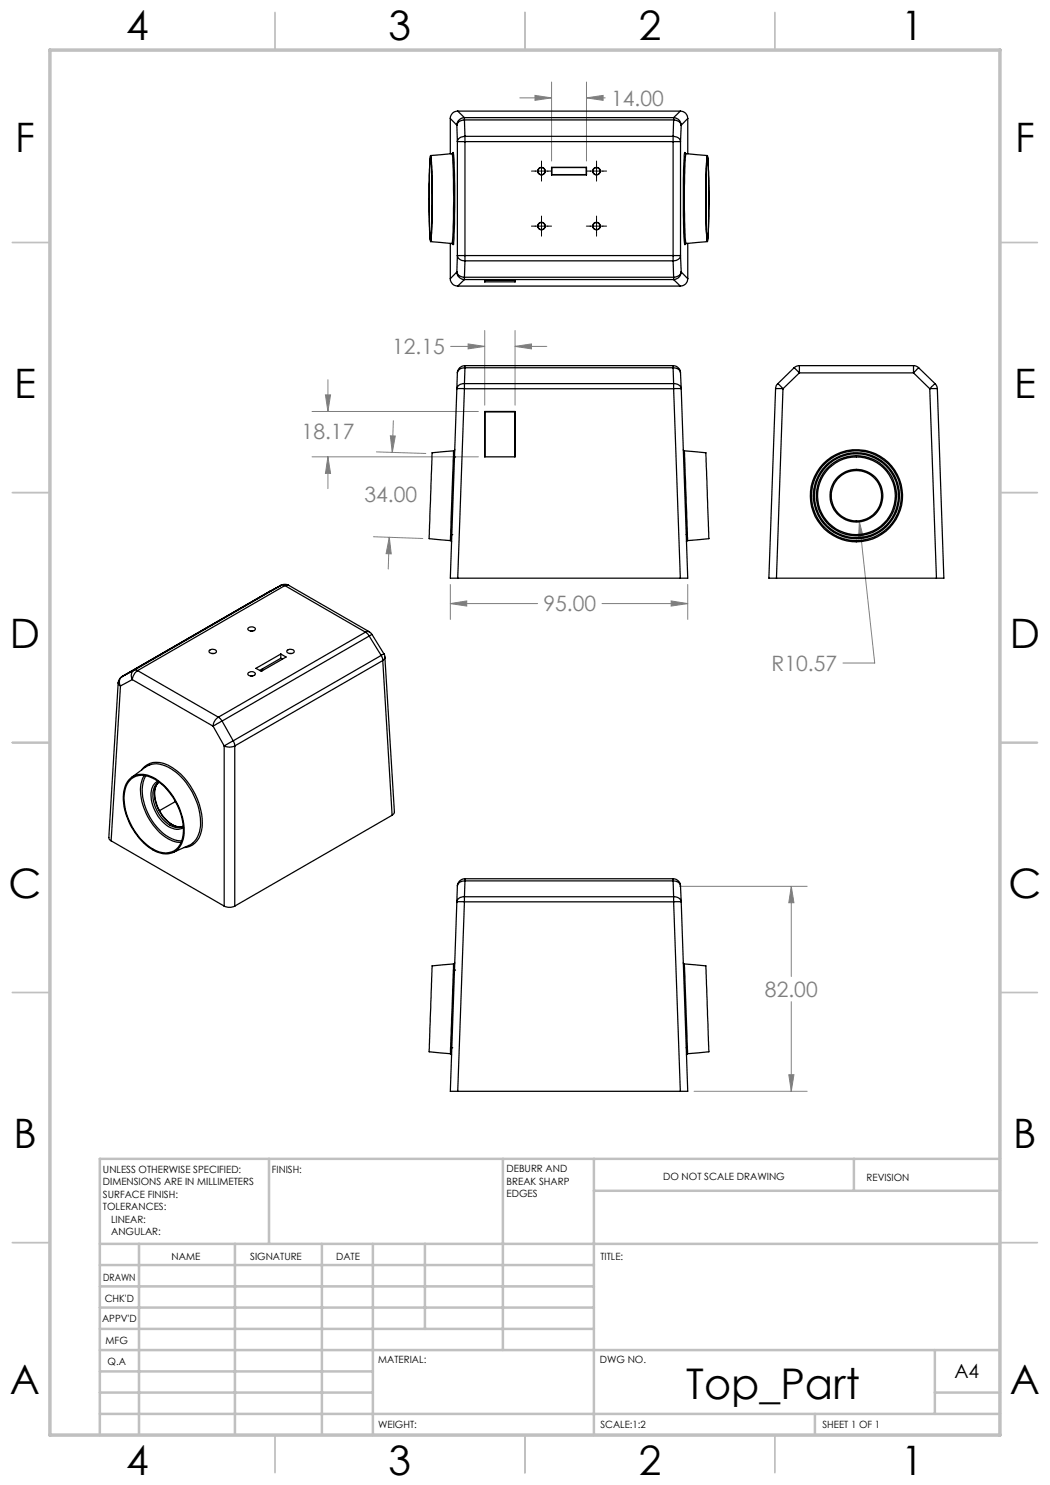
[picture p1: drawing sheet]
<svg xmlns="http://www.w3.org/2000/svg" width="210mm" height="297mm" viewBox="0 0 210 297" stroke-linecap="round" stroke-linejoin="round" font-family="sans-serif">
<g fill="none" stroke="#808080" stroke-width=".2">
<path d="M104 19.6h6.3M107 19.1l3.3 .5-3.3 .5zM110.3 16.4v15.8M117.3 19.6l3.3-.5v1zM117.3 16.4v15.8M117.3 19.6h3.7M65.1 79h1l-.5 3.3zM65.6 75.9v6.4M90.1 69.3h6.8M93.6 68.8l3.3 .5-3.3 .5zM96.9 66.1v14.9M103 69.3l3.3-.5v1z"/>
<path d="M103 66.1v14.9M103 69.3h6.4M62.4 82.3h33.3M62.4 91.4h33.3M65.6 91.4l.5 3.3h-1zM65.6 91.4v6.3M75.3 90.4l9.9 .3M78.1 87.2h1l-.6 3.3zM78.7 84.1l-.2 6.4M74.7 107.3l9.9 .4M77.9 107.5l.3 3.3-1-.1zM77.9 107.5l-.3 6.3"/>
<path d="M90.1 116.9v7M137.5 116.9v7M171.9 104.4l.8 3.2-1 .1zM171.9 104.4l3 28.2h-6.3M90.1 120.7l3.2-.5v1zM90.1 120.7h17.4M120.4 120.7h17.1M134.2 120.2l3.3 .5-3.3 .5zM135.9 177.3h25.5M158.3 177.3l.5 3.2h-1zM158.3 177.3v18M138.8 218.3h22.6"/>
<path d="M157.8 214.9h1l-.5 3.4zM158.3 200.3v18"/>
</g>
<path d="M106.3 34.2h4M108.3 32.2v4M117.3 34.2h4M119.3 32.2v4M106.3 45.2h4M108.3 43.2v4M117.3 45.2h4M119.3 43.2v4" fill="none" stroke="#000" stroke-width=".2"/>
<g fill="none" stroke="#c0c0c0" stroke-width=".35">
<path d="M55 2.5v7.5M105 2.5v7.5M155 2.5v7.5M2.5 48.5h7.5M200 48.5h7.5M2.5 98.5h7.5M200 98.5h7.5M2.5 148.5h7.5M200 148.5h7.5M2.5 198.5h7.5M200 198.5h7.5M2.5 248.5h7.5"/>
<path d="M200 248.5h7.5M55 287v7.5M105 287v7.5M155 287v7.5"/>
</g>
<g fill="none" stroke="#c0c0c0" stroke-width=".5">
<path d="M53.8 231.8v17M100.6 231.8v38.2M118.8 231.8v55.2M118.8 238.2h81.2M170.8 231.8v6.4M200 231.8h-180v55.2M20 248.8h180M20 257.3h98.8M20 253h98.8M27.8 248.8v38.2M47 248.8v38.2M64.4 248.8v38.2"/>
<path d="M74.6 248.8v38.2M85 248.8v17M20 265.8h98.8M20 261.5h98.8M20 278.5h54.6M20 274.3h54.6M20 270h180M187 278.5h13M187 270v12.8M20 282.8h180M163 282.8v4.2"/>
</g>
<path d="M10 10h190v277h-190z" fill="none" stroke="#c0c0c0" stroke-width=".7"/>
<path d="M90.1 120.7l3.2-.5v1zM134.2 120.2l3.3 .5-3.3 .5zM77.9 107.5l.3 3.3-1-.1zM78.1 87.2h1l-.6 3.3zM65.1 79h1l-.5 3.3zM65.6 91.4l.5 3.3h-1zM103 69.3l3.3-.5v1zM93.6 68.8l3.3 .5-3.3 .5zM171.9 104.4l-.2 3.3 1-.1zM117.3 19.6l3.3-.5v1zM107 19.1l3.3 .5-3.3 .5zM158.3 177.3l.5 3.2h-1zM157.8 214.9h1l-.5 3.4z" fill="#808080"/>
<g fill="none" stroke="#000" stroke-width=".25">
<path d="M86.1 31.1l.3 3.1v7.5a35.8 35.8 0 0 1-.3 6.6l-.3-5.4 .1-7.9zM86.1 31.3l.2 1.2 .1 6.3-.1 7.1-.2 2.2-.3-5.9 .1-7.1zM90.1 23.7v7.1M90.1 23.7l1.3 1.3M90.4 30.8a68.5 68.5 0 0 1 .3 10.9l-.1 4.5-.2 2.5M90.6 30.6l-4.5 .5M90.6 30.6v-.1a133.7 133.7 0 0 1 0 18.5v-.2M90.6 30.6h.1M91.4 25l.1 3.3M91.5 28.3h1.5M91.5 28.3v22.8M91.5 22.2a1.45 1.45 0 0 0-1.4 1.5"/>
<path d="M91.5 22.2l1.4 1.3M91.5 22.2h44.6M92.9 24a1.39 1.39 0 0 0-1.5 1M92.9 23.5a1.57 1.57 0 0 0-1.5 1.5M92.9 23.5v.5M92.9 24l.1 3.3M92.9 24h41.8M92.9 23.5h41.8M93 27.3v1M93 27.3a1.39 1.39 0 0 0-1.5 1M93 28.3v22.8M93 28.3h41.6"/>
<path d="M93 27.3h41.6M110.3 33.5v1.5M110.3 35h7M110.3 33.5h7M110.3 33.5v1.4M110.3 34.9v.1M110.3 34.9h7M117.3 34.9v.1M117.3 33.5v1.5M117.3 33.5v1.4M134.6 27.3v1M134.6 27.3a1.32 1.32 0 0 1 1.5 1"/>
<path d="M134.6 28.3h1.5M134.6 28.3v22.8M134.7 24a1.39 1.39 0 0 1 1.5 1M134.7 23.5v.5M134.7 23.5a1.57 1.57 0 0 1 1.5 1.5M134.7 24l-.1 3.3M136.1 22.2a1.45 1.45 0 0 1 1.4 1.5M136.1 22.2l-1.4 1.3M136.1 28.3v22.8M136.2 25l-.1 3.3M137 30.6l4.5 .5M137 30.6v-.1a135.1 135.1 0 0 0-.2 17.6l.2 .9v-.2"/>
<path d="M137 30.6h.1M137.2 30.8l-.2 2-.1 4.4v7l.3 4.5M137.5 23.7l-1.3 1.3M137.5 23.7v7.1M141.5 31.1l.1 1.3 .2 5.2-.1 7.8-.2 2.9-.3-5.2v-8.4zM141.5 31.3a111.2 111.2 0 0 1 0 16.8l-.3-5.6 .1-8.7zM86.1 48.3l4.3 .4M90.1 55.7a1.45 1.45 0 0 0 1.4 1.5M90.1 48.7v7M90.4 48.7l.2 .1M90.4 48.7h.1M90.6 48.8h.1"/>
<path d="M91.4 54.4a1.39 1.39 0 0 0 1.5 1.1M91.4 54.4a1.57 1.57 0 0 0 1.5 1.5M91.4 54.4l-1.3 1.3M91.5 51.1h1.5M91.5 51.1a1.39 1.39 0 0 0 1.5 1.1M91.5 51.1l-.1 3.3M91.5 57.2h44.6M92.9 55.5v.4M92.9 55.5h41.8M92.9 55.9h41.8M92.9 55.9l-1.4 1.3M93 51.1v1.1"/>
<path d="M93 51.1h41.6M93 52.2h41.6M93 52.2l-.1 3.3M96.9 56.1h6.1v.3h-6.1zM134.6 51.1h1.5M134.6 51.1v1.1M134.6 52.2l.1 3.3M134.7 55.5v.4M134.7 55.9l1.4 1.3M136.1 51.1a1.32 1.32 0 0 1-1.5 1.1M136.1 51.1l.1 3.3M136.2 54.4a1.39 1.39 0 0 1-1.5 1.1"/>
<path d="M136.2 54.4a1.57 1.57 0 0 1-1.5 1.5M136.2 54.4l1.3 1.3M137 48.8h.1M137.2 48.7l-.2 .1M137.2 48.7h.1M137.5 55.7a1.45 1.45 0 0 1-1.4 1.5M137.5 48.7v7M141.5 48.3l-4.3 .4M91.5 74.6l-1.4 41h1.4M92.9 76.7a1.33 1.33 0 0 0-1.5 1h1.5M92.9 76.7v1M92.9 77.7l-1.4 37.9"/>
<path d="M92.9 77.7h41.8M92.9 76.7h41.8M93 73.6a1.33 1.33 0 0 0-1.5 1M93 73.1v.5M93 73.1a1.51 1.51 0 0 0-1.5 1.5M93 73.6l-.1 3.1M93 73.6h41.6M93 73.1h41.6M134.6 73.6a1.27 1.27 0 0 1 1.5 1M134.6 73.1a1.51 1.51 0 0 1 1.5 1.5M134.6 73.1v.5M134.6 73.6l.1 3.1"/>
<path d="M134.7 77.7h1.5M134.7 76.7v1M134.7 76.7a1.33 1.33 0 0 1 1.5 1M134.7 77.7l1.4 37.9M136.1 74.6l.1 3.1M136.2 77.7l1.3 37.9h-1.4M155.1 77.7h1.5M155.1 77.7l-1.3 37.9h1.5M155.6 76.7l1 1M155.6 76.7l-.4 .5-.1 .5M156.6 77.7l-1.3 37.9M158.8 73.6l1.1 1"/>
<path d="M158.8 73.6l-3.2 3.1M159.9 73.1v1.5M159.9 73.1l-.6 .1-.5 .4M159.9 73.1h22.8M159.9 74.6l-3.3 3.1M159.9 74.6h22.8M182.7 73.1l.6 .1 .4 .4M182.7 73.1v1.5M182.7 74.6l3.2 3.1M183.7 73.6l-1 1M183.7 73.6l3.3 3.1M185.9 77.7h1.6"/>
<path d="M185.9 77.7l1.4 37.9M187 76.7l-1.1 1M187 76.7l.4 .6 .1 .4M187.5 77.7l1.3 37.9h-1.5M86.4 90.6l-.6 17.1 4.3 .4M90.7 90.2l-.6 17.9M90.9 91.4h.1M90.9 89.9l-.1 .3-4.4 .4M96.9 82.3v9.1h6.1v-9.1M96.9 82.3h6.1M96.9 82.3l.1 .1M97 82.4v9"/>
<path d="M103 82.3l-6 .1M136.7 89.9l.2 .3M136.7 91.4h.1M136.9 90.2l4.3 .4 .2 5.8 .4 11.3-4.3 .4M136.9 90.2l.6 17.9M54 118.2l-29.6 17.1M56.2 117h.4l.4 .1M56.2 117l-29.4 17.1M56.2 117l-2.2 1.2M56.2 117h.1M56.3 117a1.57 1.57 0 0 1 1.4 0M56.3 117l-2.3 1.2"/>
<path d="M57 117.1l-29.5 17M57 117.1l16.1 9.3M57.7 117h-.3l-.4 .1M57.7 117l16.2 9.4M90.1 108.1l.2 .3M90.3 106.9h.1M91.5 115.6h44.6M137.2 106.9h.1M137.5 108.1l-.2 .3M155.3 115.6h32M23.6 136.6l-1.8 30.9 .1 .4 .3 .3M23.6 136.6l.1 .3 .4 .3"/>
<path d="M24.1 137.2l-1.9 31M24.4 135.3a1.79 1.79 0 0 0-.8 1.3M24.4 135.3a1.35 1.35 0 0 0-.3 1.9M26.5 135.9l-2.4 1.3M26.5 135.9l16.1 9.3M26.8 134.1a1.38 1.38 0 0 0-.3 1.8M26.8 134.1l.3-.1 .4 .1M26.8 134.1l-2.4 1.2M27.5 134.1a2.64 2.64 0 0 0-1 1.8M27.5 134.1l16.2 9.3M41.9 130.1a.94 .94 0 0 1 1.4 .2 .82 .82 0 0 1-.8 .4 .82 .82 0 0 1-.7-.5zM42.3 130.7h.4"/>
<path d="M49.7 134.5a.8 .8 0 0 1 1.3 .4 .87 .87 0 0 1-1.4-.2zM49.7 125.6a.8 .8 0 0 1 1.3 .3 .91 .91 0 0 1-1.4-.1zM50.1 135.2h.4M50.1 126.2h.4M51.2 133.7l5-2.9 1 .6-5 2.9zM52.5 133.8v.4M56.2 130.8v.9M56.2 131.7l-4.3 2.4M56.2 131.7l.3 .1M57.4 130.1a.94 .94 0 0 1 1.4 .2 .82 .82 0 0 1-.7 .4 .82 .82 0 0 1-.7-.5zM57.9 130.7h.4M73.1 126.4l.7 .8"/>
<path d="M73.1 126.4l-29.4 17M73.8 127.2l-29.4 17M73.8 127.2l2.4 3.9M73.9 126.4l.5 .5M73.9 126.4l-.4-.1-.4 .1M74.4 126.9l-.6 .3M74.4 126.9l2.4 3.8M76.2 131.1l.4 1M76.2 131.1l-29.6 17.1M76.6 132.1l1.8 31M76.6 132.1l-29.6 17.1M76.8 130.7l.2 .7"/>
<path d="M76.8 130.7l-.6 .4M77 131.4l1.9 31-.5 .7M77 131.4v.3l-.4 .4M26.1 155.6a4.1 4.1 0 0 1 5 .1 12.9 12.9 0 0 1 5.7 11.6 3.6 3.6 0 0 1-5.3 3.2 12.6 12.6 0 0 1-6.7-12.3l.5-1.5zM26.2 155.8a3.9 3.9 0 0 1 4.7 0 12.6 12.6 0 0 1 5.7 11.2 3.6 3.6 0 0 1-5.4 3.1 12.4 12.4 0 0 1-6.3-11.4 4.4 4.4 0 0 1 1.3-2.9zM26.3 155.5l1.4-1.1a5.5 5.5 0 0 1 3.1-1.6 8.5 8.5 0 0 1 6.8 4.4 12.1 12.1 0 0 1 2.3 9.2 4 4 0 0 1-2.1 2.7l-3.2 1.4M28.4 154a3.6 3.6 0 0 1 4.3-1.3 13.2 13.2 0 0 1 7.6 10.1 6.4 6.4 0 0 1-1.3 5.8 3.2 3.2 0 0 1-2.1 .9M28.8 155.1a7.5 7.5 0 0 0 0 6.4 11.5 11.5 0 0 0 5.7 6.7l1.7 .3M29.2 155.1a7.5 7.5 0 0 0 0 6.7 9.9 9.9 0 0 0 6.4 6.3l.7 .1M31.6 156.5a3.5 3.5 0 0 0-.9 3.7 7 7 0 0 0 4.4 5.3l1.1-.1 .5-.2M31.6 156.2a3.2 3.2 0 0 0-1.3 3.8 7.5 7.5 0 0 0 4.3 5.7l1 .2 1.1-.4M31.6 156.5h.1a4.1 4.1 0 0 0-.4 4.3 6.7 6.7 0 0 0 4.4 4.6l.8-.1a4.5 4.5 0 0 1-4.2-2.4 6.1 6.1 0 0 1-1-5.8z"/>
<path d="M31.8 156.4l-.2 .2M42.6 145.2l2.2 4M43.7 143.4l.7 .8M43.7 143.4a2.35 2.35 0 0 0-1.1 1.8M44.4 144.2l-1.8 1M44.4 144.2l2.2 4M44.8 149.2a2.39 2.39 0 0 0 2.2 0M44.8 149.2v32M46.6 148.2l-1.8 1M46.6 148.2l.4 1M47 149.2v32M22.2 168.2l22.6 13"/>
<path d="M35.1 160.3l-3.2 1.8M78.4 163.1l-31.4 18.1M91.5 177.2l-1.4 41.1h1.4M92.9 179.3a1.33 1.33 0 0 0-1.5 1.1h1.5M92.9 179.3v1.1M92.9 179.3h41.8M93 176.2a1.33 1.33 0 0 0-1.5 1M93 175.8v.4M93 175.8a1.51 1.51 0 0 0-1.5 1.4M93 176.2l-.1 3.1M93 176.2h41.6M93 175.8h41.6"/>
<path d="M134.6 176.2a1.27 1.27 0 0 1 1.5 1M134.6 175.8v.4M134.6 175.8a1.51 1.51 0 0 1 1.5 1.4M134.6 176.2l.1 3.1M134.7 179.3v1.1M134.7 179.3a1.33 1.33 0 0 1 1.5 1.1M136.1 177.2l.1 3.2M44.8 181.2a2.39 2.39 0 0 0 2.2 0M86.4 193.2l4.3-.4-.6 17.9M86.4 193.2l-.6 17.2 4.3 .3M90.9 194h.1M90.9 192.5l-.2 .3"/>
<path d="M92.9 180.4l-1.4 37.9M92.9 180.4h41.8M134.7 180.4h1.5M134.7 180.4l1.4 37.9M136.2 180.4l1.3 37.9h-1.4M136.7 192.5l.2 .3M136.7 194h.1M136.9 192.8l4.3 .4v.8l.6 16.4-4.3 .3M136.9 192.8l.6 17.9M90.1 210.7l.2 .3M90.3 209.5h.1M91.5 218.3h44.6"/>
<path d="M137.2 209.5h.1M137.5 210.7l-.2 .3"/>
<circle cx="108.3" cy="34.2" r=".71"/>
<circle cx="108.3" cy="34.2" r=".74"/>
<circle cx="119.3" cy="34.2" r=".71"/>
<circle cx="119.3" cy="34.2" r=".74"/>
<circle cx="108.3" cy="45.2" r=".74"/>
<circle cx="108.3" cy="45.2" r=".7"/>
<circle cx="119.3" cy="45.2" r=".71"/>
<circle cx="119.3" cy="45.2" r=".75"/>
<circle cx="171.3" cy="99.2" r="5.3"/>
<circle cx="171.3" cy="99.1" r="8.4"/>
<circle cx="171.3" cy="99.2" r="7.8"/>
<circle cx="171.3" cy="99.1" r="9.2"/>
<circle cx="171.3" cy="99.2" r="9"/>
<circle cx="171.3" cy="99.1" r="8.6"/>
<circle cx="171.3" cy="99.1" r="8"/>
<circle cx="171.3" cy="99.1" r="5"/>
</g>
<text font-size="8.5" x="137.3" y="279.7">Top_Part</text>
<g font-size="8.1">
<text x="25.2" y="8">4</text>
<text x="77.7" y="8">3</text>
<text x="127.7" y="8">2</text>
<text x="180.2" y="8">1</text>
<text x="3" y="30.4">F</text>
<text x="203" y="30.4">F</text>
<text x="2.8" y="79.6">E</text>
<text x="202.8" y="79.6">E</text>
<text x="2" y="129.6">D</text>
<text x="202" y="129.6">D</text>
<text x="1.7" y="179.6">C</text>
<text x="201.7" y="179.6">C</text>
<text x="2.7" y="229.6">B</text>
<text x="202.7" y="229.6">B</text>
<text x="2" y="278.9">A</text>
<text x="202" y="278.9">A</text>
<text x="25.2" y="295">4</text>
<text x="77.7" y="295">3</text>
<text x="127.7" y="295">2</text>
<text x="180.2" y="295">1</text>
</g>
<g font-size="4.2" fill="#808080">
<text x="122.2" y="21.2">14.00</text>
<text x="78.4" y="70.9">12.15</text>
<text x="60.3" y="87.8">18.17</text>
<text x="72.9" y="100.4">34.00</text>
<text x="108.7" y="122.3">95.00</text>
<text x="154.3" y="134.2">R10.57</text>
<text x="153" y="199.4">82.00</text>
</g>
<text font-size="3.9" x="190.9" y="275.5">A4</text>
<g font-size="2">
<text x="20.6" y="234.6">UNLESS OTHERWISE SPECIFIED:</text>
<text x="20.6" y="237.1">DIMENSIONS ARE IN MILLIMETERS</text>
<text x="20.6" y="239.6">SURFACE FINISH:</text>
<text x="54.4" y="234.6">FINISH:</text>
<text x="101.3" y="234.5">DEBURR AND</text>
<text x="101.3" y="237">BREAK SHARP</text>
<text x="101.3" y="239.5">EDGES</text>
<text x="132.6" y="236">DO NOT SCALE DRAWING</text>
<text x="173.3" y="236.2">REVISION</text>
<text x="20.6" y="242.1">TOLERANCES:</text>
<text x="22.2" y="244.6">LINEAR:</text>
<text x="22.2" y="247.1">ANGULAR:</text>
<text x="34.3" y="252">NAME</text>
<text x="50" y="251.9">SIGNATURE</text>
<text x="67.2" y="251.9">DATE</text>
<text x="120.1" y="251.9">TITLE:</text>
<text x="20.6" y="256.1">DRAWN</text>
<text x="20.9" y="260.3">CHK'D</text>
<text x="20.4" y="264.4">APPV'D</text>
<text x="21.1" y="268.8">MFG</text>
<text x="21.5" y="273">Q.A</text>
<text x="75.6" y="272.5">MATERIAL:</text>
<text x="120" y="272.5">DWG NO.</text>
<text x="75.6" y="285.5">WEIGHT:</text>
<text x="120.1" y="285.6">SCALE:1:2</text>
<text x="164.5" y="285.6">SHEET 1 OF 1</text>
</g>
</svg>
